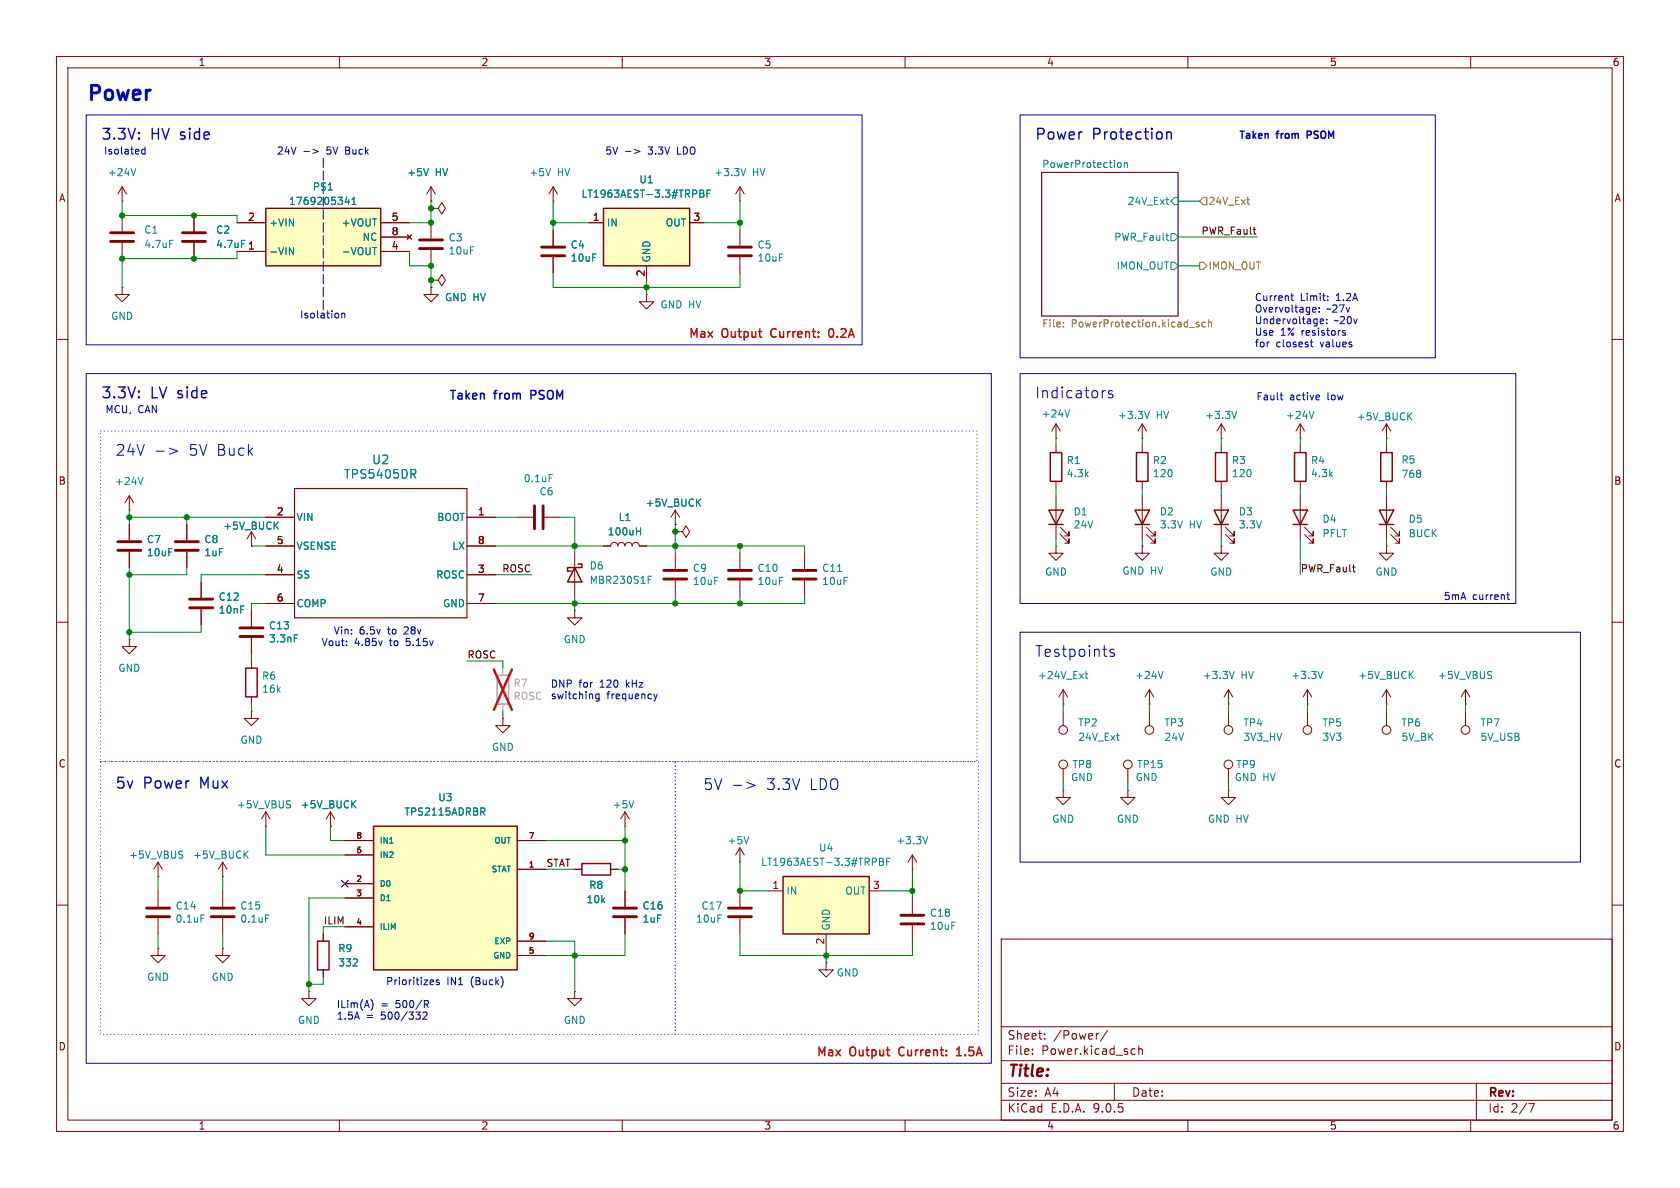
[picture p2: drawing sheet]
<svg xmlns="http://www.w3.org/2000/svg" width="297mm" height="210mm" viewBox="0 0 297 210" stroke-linecap="round" stroke-linejoin="round" font-family="sans-serif">
<path d="M0 0h297v210h-297z" fill="#fff" stroke="#fff" stroke-width=".18"/>
<g fill="none" stroke="#840000" stroke-width=".18">
<path d="M10 10h277v190h-277zM12 12h273v186h-273zM60 10v2M110 10v2M160 10v2M210 10v2M260 10v2M10 60h2M285 60h2M119.4 92.7h.1M119.4 90.2l-.8 1.2M119.4 90.2l.7 1.2"/>
<path d="M119.4 90.2v2.5M10 110h2M285 110h2M10 160h2M177 166h108v32h-108zM285 160h2M60 198v2M110 198v2M160 198v2M177 194.5h108M177 191.5h108M177 187.5h108"/>
<path d="M177 181.5h108M182.5 186.3v.1M182.5 185.5v.1M184.7 183.6v.1M184.7 182.8v.1M194.2 182.7l-.2 .1M195.8 182.1l-1.3 2M197 191.5v3M200.2 185.4l.5 .1M200.7 186.3l-.5 .1M201.3 185.5l.2-.1 .4 .1 .1 .9M201.3 184.9v1.5"/>
<path d="M210 198v2M260 198v2M261 191.5v6.5M270.2 195.1h1l-.6 1.5"/>
</g>
<path d="M184.1 30.5h24.2v25.4h-24.2z" fill="none" stroke="#840084" stroke-width=".18"/>
<path d="M197.6 28.9l.4-.1 .2 .2-.1 .5-.3 .1-.2-.1M198.8 28.9l.1-.1h.3l.1 .8M198.8 28.8v.8M206.1 35.3h.5M206.5 36.1h.1M207 35.6l.6-.7h.7v1.3h-.7zM206.1 41.6h.5M206.5 42.5h.1M207 46.4h.6l.7 .6-.7 .6h-.6zM207 41.3h.6l.7 .6-.7 .6h-.6zM123.3 88.8l.6 .7M123.9 88.2l-.8 .7" fill="none" stroke="#008484" stroke-width=".18"/>
<path d="M188 57.7v.1M188 57v.1M210.3 57.9h.9M211.9 57l-.3-.1-.1 .2v.2l.4 .1v.3h-.4M213.1 57l-.4-.1-.2 .3 .1 .5h.5M213.6 57.1l.2-.2 .3 .1 .1 .8M213.6 56.5v1.3" fill="none" stroke="#848400" stroke-width=".18"/>
<path d="M66 146.1h25.4v25.4h-25.4z" fill="#ffffc2"/>
<path d="M66 146.1h25.4v25.4h-25.4z" fill="none" stroke="#840000" stroke-width=".25"/>
<g fill="none" stroke="#840000" stroke-width=".18">
<path d="M61 148.6h5M61 151.1h5M61 156.2h5M61 158.8h5M91.4 148.6h5.1M91.4 153.7h5.1M161.3 153.7h.1M161.3 151.1l-.8 1.3M161.3 151.1l.8 1.3M161.3 151.1v2.6M161.3 158.8v2.7M61 163.8h5"/>
<path d="M91.4 166.4h5.1M91.4 168.9h5.1M101.6 175.3v1.2h1.3l-1.3 1.3-1.3-1.3h1.3M101.6 175.3h.1M146 170.2v1.3h1.3l-1.3 1.2-1.2-1.2h1.2M146 170.2h.1M161.3 163.6v2.8"/>
</g>
<path d="M68.9 149.1h.6M85.3 143.5l.4 .6M85.5 142.8l.2 .3v.3l-.2 .1M164 147.9l-.4 1.3" fill="none" stroke="#008484" stroke-width=".18"/>
<path d="M159.3 161.8h4M159.3 163.3h4" fill="none" stroke="#840000" stroke-width=".51"/>
<path d="M138.4 154.9h15.3v10.2h-15.3z" fill="#ffffc2"/>
<path d="M102.2 99.7h.7v.6h-2.6v.7h.7M101.6 100.3l1.3 2.6h-2.6zM138.4 154.9h15.3v10.2h-15.3z" fill="none" stroke="#840000" stroke-width=".25"/>
<g fill="none" stroke="#840000" stroke-width=".18">
<path d="M21.6 35.6h.1M21.6 33l-.8 1.3M21.6 33l.8 1.3M21.6 33v2.6M21.6 38.1v2.8M34.3 38.1v2.8M76.2 36.8h1.3l.6-1 .6 1-.6 1-.6-1M76.2 36.8h.1M76.2 35.6h.1M76.2 33v2.6M76.2 39.4v2.8M76.2 33l-.8 1.3"/>
<path d="M76.2 33l.8 1.3M97.8 35.6h.1M97.8 33l-.8 1.3M97.8 33l.8 1.3M97.8 33v2.6M21.6 42.9v2.8M34.3 42.9v2.8M76.2 49.5h1.3l.6-1 .6 1-.6 1-.6-1M76.2 49.5h.1M76.2 50.8v1.3h1.3l-1.3 1.2-1.3-1.2h1.3M76.2 50.8h.1M76.2 44.2v2.8"/>
<path d="M33 92.7v2.8M33 97.5v2.8M101.6 97.8v7.6M106.7 96.5h1.2a.64 .64 0 0 1 .7-.6 .64 .64 0 0 1 .6 .6 .64 .64 0 0 1 .7-.6 .64 .64 0 0 1 .6 .6 .64 .64 0 0 1 .6-.6 .64 .64 0 0 1 .7 .6 .64 .64 0 0 1 .6-.6 .64 .64 0 0 1 .6 .6h1.3M119.4 94h1.2l.7-1 .6 1-.6 1-.7-1M119.4 94h.1M130.8 97.8v2.8M142.2 97.8v2.8M22.9 113v1.3h1.2l-1.2 1.3-1.3-1.3h1.3M22.9 113h.1M35.6 102.9v2.8M35.6 107.7v2.8"/>
<path d="M44.4 108v2.7M44.4 112.8v2.8M101.6 108v1.2h1.3l-1.3 1.3-1.3-1.3h1.3M101.6 108h.1M130.8 102.6v2.8M142.2 102.6v2.8M44.4 125.7v1.3h1.3l-1.3 1.3-1.2-1.3h1.2M44.4 125.7h.1M217.2 124.5h.1M217.2 121.9l-.8 1.3M217.2 121.9l.7 1.3M217.2 121.9v2.6"/>
<path d="M39.4 154.9h.1M39.4 152.4l-.8 1.3M39.4 152.4l.7 1.3M39.4 152.4v2.5M135.9 157.5h2.5M153.7 157.5h2.5M27.9 167.6v1.3h1.3l-1.3 1.3-1.2-1.3h1.2M27.9 167.6h.1M39.4 167.6v1.3h1.2l-1.2 1.3-1.3-1.3h1.3M39.4 167.6h.1M146 165.1v2.5"/>
</g>
<g fill="none" stroke="#008484" stroke-width=".18">
<path d="M24 29.8l-.4 1.3M75.7 29.8l-.4 1.3M97.3 29.8l-.4 1.3M30 42.5h.6M112.5 93.9h.7M113.2 93.3v1.3M52 112.2h.6M114.6 102.5h.4M114.6 101.9h.6M148.1 101h.7M218.2 118.7l-.4 1.3M43.3 151l.6 .7"/>
<path d="M43.9 150.4l-.8 .8M155.5 151.7h.4l.2 .3-.2 .3 .2 .1 .1 .3-.2 .3h-.5zM155.5 152.3h.4M156.8 152.3h.4M157.4 151.7h-.6v1.3"/>
</g>
<g fill="none" stroke="#840000" stroke-width=".51">
<path d="M19.6 41.1h4M19.6 42.7h4M32.3 41.1h4M32.3 42.7h4M74.2 42.4h4M74.2 43.9h4M31 95.8h4.1M31 97.3h4.1M33.5 105.9h4.1M33.5 107.4h4.1M42.4 111h4.1M42.4 112.5h4.1"/>
<path d="M128.8 100.8h4M128.8 102.4h4M140.2 100.8h4.1M140.2 102.4h4.1"/>
</g>
<path d="M87.9 119.4h2v5.1h-2z" fill="none" stroke="#a1a1a1" stroke-width=".25"/>
<path d="M88.9 118.1v1.3M88.9 124.5v1.2" fill="none" stroke="#a1a1a1" stroke-width=".18"/>
<path d="M87.3 118.3l3.2 7.2M90.5 118.3l-3.2 7.2" fill="none" stroke="#ff2626" stroke-width=".46"/>
<path d="M47 36.8h20.3v10.2h-20.3z" fill="#ffffc2"/>
<path d="M47 36.8h20.3v10.2h-20.3z" fill="none" stroke="#840000" stroke-width=".25"/>
<g fill="none" stroke="#840000" stroke-width=".18">
<path d="M41.9 39.4h5.1M67.3 39.4h5.1M130.8 35.6h.1M130.8 33l-.8 1.3M130.8 33l.8 1.3M130.8 33v2.6M21.6 50.8v1.3h1.3l-1.3 1.2-1.3-1.2h1.3M21.6 50.8h.1M41.9 44.5h5.1M67.3 44.5h5.1M67.3 41.9h5.1M72 41.5l.8 .8"/>
<path d="M72.8 41.5l-.8 .8M97.8 40.6v2.8M97.8 45.5v2.8M231.1 124.5h.1M231.1 121.9l-.7 1.3M231.1 121.9l.8 1.3M231.1 121.9v2.6"/>
</g>
<path d="M61.3 34.8l-.3 .9h.8M61.6 35.3v.8M62.2 36.1h.8M62.2 35.2l.4-.3v1.2M131.8 29.8l-.4 1.3M51.2 43.8l.7 1.2v-1.2M65.9 43.8h.7M233.9 118.7l-.5 1.3" fill="none" stroke="#008484" stroke-width=".18"/>
<path d="M95.8 43.7h4M95.8 45.2h4" fill="none" stroke="#840000" stroke-width=".51"/>
<path d="M106.7 36.8h15.2v10.2h-15.2z" fill="#ffffc2"/>
<g fill="none" stroke="#840000" stroke-width=".25">
<path d="M106.7 36.8h15.2v10.2h-15.2zM185.4 90.2h2.6l-1.3 2.5zM185.4 92.7h2.6M185.7 80h2v5.1h-2zM200.7 90.2h2.5l-1.3 2.5zM200.7 92.7h2.5M200.9 80h2v5.1h-2zM214.6 90.2h2.6l-1.3 2.5zM214.6 92.7h2.6M214.9 80h2v5.1h-2zM228.6 90.2h2.5l-1.2 2.5zM228.6 92.7h2.5"/>
<path d="M228.9 80h2v5.1h-2zM243.8 90.2h2.6l-1.3 2.5zM243.8 92.7h2.6M244.1 80h2v5.1h-2zM43.4 118.1h2.1v5.1h-2.1zM102.9 152.7h5v2h-5zM56.1 166.4h2.1v5.1h-2.1z"/>
</g>
<g fill="none" stroke="#840000" stroke-width=".18">
<path d="M34.3 38.1v2.8M41.9 39.4h5.1M67.3 39.4h5.1M76.2 36.8h.1M76.2 35.6h.1M104.1 39.4h2.6M121.9 39.4h2.6M34.3 42.9v2.8M41.9 44.5h5.1M67.3 44.5h5.1M67.3 41.9h5.1M72 41.5l.8 .8"/>
<path d="M72.8 41.5l-.8 .8M76.2 49.5h.1M76.2 50.8h.1M97.8 40.6v2.8M97.8 45.5v2.8M114.3 52.1v1.2h1.3l-1.3 1.3-1.3-1.3h1.3M114.3 52.1h.1M114.3 47v2.5M130.8 40.6v2.8M130.8 45.5v2.8M186.7 77.5h.1M186.7 74.9v2.6"/>
<path d="M186.7 78.7v1.3M186.7 74.9l-.8 1.3M186.7 74.9l.8 1.3M201.9 77.5h.1M201.9 74.9l-.7 1.3M201.9 74.9l.8 1.3M201.9 74.9v2.6M201.9 78.7v1.3M215.9 77.5h.1M215.9 74.9v2.6M215.9 78.7v1.3M215.9 74.9l-.8 1.3"/>
<path d="M215.9 74.9l.8 1.3M229.9 77.5h.1M229.9 74.9l-.8 1.3M229.9 74.9l.7 1.3M229.9 74.9v2.6M229.9 78.7v1.3M245.1 77.5h.1M245.1 74.9l-.8 1.3M245.1 74.9l.8 1.3M245.1 74.9v2.6M245.1 78.7v1.3M22.9 90.2h.1"/>
<path d="M22.9 87.6l-.8 1.3M22.9 87.6l.7 1.3M22.9 87.6v2.6M22.9 92.7v2.8M22.9 97.5v2.8M33 92.7v2.8M33 97.5v2.8M44.4 96.5h.1M44.4 94l-.7 1.3M44.4 94l.8 1.3M44.4 94v2.5M47 91.4h5.1"/>
<path d="M47 96.5h5.1M82.5 91.4h5.1M82.5 96.5h5.1M91.4 91.4h2.8M96.3 91.4h2.8M106.7 96.5h1.2M113 96.5h1.3M119.4 92.7h.1M119.4 94h.1M119.4 97.8v2.8M186.7 96.5v1.3h1.3l-1.3 1.3-1.3-1.3h1.3M186.7 96.5h.1"/>
<path d="M186.7 85.1v1.3M186.7 87.6v7.7M187.5 94.5l1.5 1.5v-.7v.7h-.8M187.5 93.2l1.5 1.5v-.7v.7h-.8M201.9 96.5v1.3h1.3l-1.3 1.3-1.2-1.3h1.2M201.9 96.5h.1M201.9 85.1v1.3M201.9 87.6v7.7M202.7 94.5l1.5 1.5v-.7v.7h-.7M202.7 93.2l1.5 1.5v-.7v.7h-.7M215.9 96.5v1.3h1.3l-1.3 1.3-1.3-1.3h1.3M215.9 96.5h.1"/>
<path d="M215.9 85.1v1.3M215.9 87.6v7.7M216.7 94.5l1.5 1.5v-.7v.7h-.8M216.7 93.2l1.5 1.5v-.7v.7h-.8M229.9 85.1v1.3M229.9 87.6v7.7M230.6 94.5l1.6 1.5v-.7v.7h-.8M230.6 93.2l1.6 1.5v-.7v.7h-.8M245.1 96.5v1.3h1.3l-1.3 1.3-1.3-1.3h1.3M245.1 96.5h.1M245.1 85.1v1.3M245.1 87.6v7.7"/>
<path d="M245.9 94.5l1.5 1.5v-.7v.7h-.8M245.9 93.2l1.5 1.5v-.7v.7h-.8M35.6 102.9v2.8M35.6 107.7v2.8M44.4 108v2.7M44.4 112.8v2.8M44.4 116.8v1.3M47 101.6h5.1M47 106.7h5.1M82.5 101.6h5.1M82.5 106.7h5.1M119.4 102.6v2.8"/>
<path d="M44.4 123.2v1.3M88.9 127v1.3h1.3l-1.3 1.2-1.3-1.2h1.3M88.9 127h.1M188 139.7v1.3h1.2l-1.2 1.2-1.3-1.2h1.3M188 139.7h.1M188 124.5h.1M188 121.9v2.6M188 125.7v2.6M188 135.9v2.5M188 121.9l-.8 1.3M188 121.9l.7 1.3M199.4 139.7v1.3h1.3l-1.3 1.2-1.3-1.2h1.3"/>
<path d="M199.4 139.7h.1M199.4 135.9v2.5M203.2 124.5h.1M203.2 121.9v2.6M203.2 125.7v2.6M203.2 121.9l-.8 1.3M203.2 121.9l.8 1.3M217.2 139.7v1.3h1.2l-1.2 1.2-1.3-1.2h1.3M217.2 139.7h.1M217.2 125.7v2.6M217.2 135.9v2.5M231.1 125.7v2.6"/>
<path d="M245.1 124.5h.1M245.1 121.9v2.6M245.1 125.7v2.6M245.1 121.9l-.8 1.3M245.1 121.9l.8 1.3M259.1 124.5h.1M259.1 121.9l-.8 1.3M259.1 121.9l.7 1.3M259.1 121.9v2.6M259.1 125.7v2.6M27.9 154.9h.1M27.9 152.4v2.5"/>
<path d="M27.9 157.5v2.8M27.9 152.4l-.7 1.3M27.9 152.4l.8 1.3M39.4 157.5v2.8M47 146.1h.1M47 143.5l-.8 1.3M47 143.5l.8 1.3M47 143.5v2.6M58.4 146.1h.1M58.4 143.5l-.7 1.3M58.4 143.5l.8 1.3M58.4 143.5v2.6"/>
<path d="M61 148.6h5M61 151.1h5M61 156.2h5M61 158.8h5M91.4 153.7h5.1M91.4 148.6h5.1M101.6 153.7h1.3M107.9 153.7h1.3M110.5 146.1h.1M110.5 143.5v2.6M110.5 157.5v2.8M110.5 143.5l-.8 1.3"/>
<path d="M110.5 143.5l.8 1.3M130.8 152.4h.1M130.8 149.9v2.5M130.8 157.5v2.8M130.8 149.9l-.8 1.2M130.8 149.9l.8 1.2M27.9 162.3v2.8M39.4 162.3v2.8M54.6 175.3v1.2h1.3l-1.3 1.3-1.3-1.3h1.3M54.6 175.3h.1M57.1 165.1v1.3M57.1 171.5v1.2"/>
<path d="M61 163.8h5M91.4 166.4h5.1M91.4 168.9h5.1M110.5 162.3v2.8M130.8 162.3v2.8"/>
<circle cx="188" cy="135.1" r=".76"/>
<circle cx="188" cy="129" r=".76"/>
<circle cx="199.4" cy="135.1" r=".76"/>
<circle cx="203.2" cy="129" r=".76"/>
<circle cx="217.2" cy="135.1" r=".76"/>
<circle cx="217.2" cy="129" r=".76"/>
<circle cx="231.1" cy="129" r=".76"/>
<circle cx="245.1" cy="129" r=".76"/>
<circle cx="259.1" cy="129" r=".76"/>
</g>
<g fill="none" stroke="#008484" stroke-width=".18">
<path d="M61.3 34.8l-.3 .9h.8M61.6 35.3v.8M62.2 36.1h.8M62.2 35.2l.4-.3v1.2M75.7 29.8l-.4 1.3M123.7 33.6h.5l.2 .2-.2 .4 .2 .1 .1 .3-.3 .3h-.5zM123.7 34.2h.5M125 34.2h.4M125.6 33.6h-.6v1.3M51.2 43.8l.7 1.2v-1.2M65.9 43.8h.7M189.1 72.5l-.4 1.2"/>
<path d="M203.2 72.7l-.4 1.3M218.6 72.7l-.4 1.3M232.3 72.7l-.4 1.3M249.1 73.5l.5 .7M249.6 73l-.7 .7M25.3 84.4l-.4 1.3M48.7 92.8l.5 .7M49.2 92.3l-.7 .7M73 83.8l.5 .7M73.2 83l.3 .3-.1 .3-.2 .2M97.1 83.9h.6M112.5 93.9h.7"/>
<path d="M113.2 93.3v1.3M123.3 88.8l.6 .7M123.9 88.2l-.8 .7M52 112.2h.6M191.8 119.1h.5M192 118.7v1.1l.3 .2M205.6 118.7l-.4 1.3M249.3 119.2l.6 .8M249.9 118.7l-.8 .7M263.5 118.7l.2 .1M263.6 119.4l.1 .2-.1 .3M197.4 130h.5"/>
<path d="M197.7 130.9h.2M32.1 150.4l.2 .1M32.2 151.2l.1 .1-.1 .3M51.2 141.5l.2 .1M51.2 142.3l.2 .2-.2 .3M62.4 142.1l.5 .7M62.9 141.5l-.7 .8M68.9 149.1h.6M85.3 143.5l.4 .6M85.5 142.8l.2 .3v.3l-.2 .1M112.1 141.5l-.5 1.3M132.4 147.9l-.5 1.3"/>
<path d="M35.5 161.7h.6M47 161.7h.6M62.4 170.8h.8M63.1 169.6v.4"/>
</g>
<g fill="none" stroke="#840000" stroke-width=".51">
<path d="M128.8 43.7h4M128.8 45.2h4M20.8 95.8h4.1M20.8 97.3h4.1M94.5 89.4v4.1M96 89.4v4.1M117.3 100.8h4.1M117.3 102.4h4.1M25.9 160.5h4.1M25.9 162.1h4.1M37.3 160.5h4.1M37.3 162.1h4.1"/>
<path d="M108.5 160.5h4M108.5 162.1h4M128.8 160.5h4M128.8 162.1h4"/>
</g>
<path d="M52.1 86.4h30.4v22.8h-30.4z" fill="none" stroke="#840000" stroke-width=".2"/>
<path d="M212.7 34.9h.7v1.3h-.7l-.6-.6zM220.4 35.3h.5M220.8 36.1h.1M212.1 46.4h.6l.7 .6-.7 .6h-.6z" fill="none" stroke="#848400" stroke-width=".18"/>
<path d="M221.5 40.6h.5M221.9 41.4h.1M239.1 100.2h.5M239.5 101.1h.1" fill="none" stroke="#000" stroke-width=".18"/>
<path d="M57.1 27.9v27" fill="none" stroke="#0000c2" stroke-width=".18" stroke-dasharray="1.7 .6"/>
<g fill="none" stroke="#008400" stroke-width=".18">
<path d="M21.6 35.6v2.5h20.3v1.3M76.2 35.6v3.8h-3.8M97.8 39.4h6.3M97.8 35.6v5M124.5 39.4h6.3M130.8 35.6v5M208.3 35.6h3.8M41.9 44.5v1.2h-20.3v5.1M72.4 44.5v2.5h3.8v3.8M97.8 48.3v2.5h33v-2.5M114.3 49.5v2.6M208.3 47h3.8"/>
<path d="M208.3 41.9h13.9M186.7 77.5v1.2M201.9 77.5v1.2M215.9 77.5v1.2M229.9 77.5v1.2M245.1 77.5v1.2M22.9 90.2v2.5M22.9 91.4h24.1M33 91.4v1.3M44.4 96.5h2.6M87.6 96.5h19.1M87.6 91.4h3.8"/>
<path d="M99.1 91.4h2.5v6.4M114.3 96.5h27.9v1.3M119.4 92.7v5.1M130.8 96.5v1.3M186.7 86.4v1.2M186.7 95.3v1.2M201.9 86.4v1.2M201.9 95.3v1.2M215.9 86.4v1.2M215.9 95.3v1.2M229.9 86.4v1.2M229.9 95.3v6.3"/>
<path d="M245.1 86.4v1.2M245.1 95.3v1.2M22.9 100.3v12.7M33 100.3v1.3h-10.1M35.6 110.5v1.3h-12.7M44.4 115.6v1.2M47 101.6h-11.4v1.3M47 106.7h-2.6v1.3M82.5 116.8h6.4v1.3M87.6 101.6h6.4M101.6 105.4v2.6M119.4 105.4v1.3"/>
<path d="M130.8 105.4v1.3M142.2 105.4v1.3h-54.6M44.4 124.5v1.2M88.9 125.7v1.3M188 124.5v1.2M188 138.4v1.3M199.4 138.4v1.3M203.2 124.5v1.2M217.2 124.5v1.2M217.2 138.4v1.3M231.1 124.5v1.2M245.1 124.5v1.2"/>
<path d="M259.1 124.5v1.2M27.9 154.9v2.6M39.4 154.9v2.6M47 146.1v5h14M58.4 146.1v2.5h2.6M61 158.8h-6.4v16.5M96.5 148.6h14M96.5 153.7h5.1M109.2 153.7h1.3M110.5 146.1v11.4M130.8 152.4v5.1h5.1M156.2 157.5h5.1"/>
<path d="M161.3 153.7v5.1M27.9 165.1v2.5M39.4 165.1v2.5M57.1 172.7v1.3h-2.5M61 163.8h-3.9v1.3M96.5 166.4h5.1v8.9M110.5 165.1v3.8h-14M130.8 165.1v3.8h30.5v-2.5M146 167.6v2.6"/>
</g>
<path d="M60.4 155.6l1.2 1.2M61.6 155.6l-1.2 1.2" fill="none" stroke="#000084" stroke-width=".18"/>
<g fill="none" stroke="#0000c2" stroke-width=".18">
<path d="M15.2 20.3h137.2v40.7h-137.2zM25.6 26v1.2M25.6 26.4h-.3l-.3 .2 .2 .6h.4M53.7 26.8h1M55.3 26.4l1 .4-1 .3M110.6 26.8h1M112.2 26.4l.9 .4-.9 .3M180.3 20.3h73.4v42.9h-73.4zM60.4 55.4v.8M60.4 55.5l.2-.1h.3l.1 .8M228.2 52.3h.5M228.4 51.9v1.1l.3 .1"/>
<path d="M232.1 55.1h.5M232.1 54.4l.4-.1 .2 .3-.6 .2M233.2 54.4v.1M233.2 55.1v.1M233.4 56.8l.6-.1-.1-.3h-.3l-.2 .2 .1 .6h.4M234.5 57.1v.1M234.5 56.4v.2M234.7 53v.1M234.7 52.4v.1M237.4 58.8l.4 .1 .1 .2-.2 .2-.4-.1M237.4 58.5h.4M15.2 66h160.1v122h-160.1z"/>
<path d="M27.6 79.8h1.4M29.9 79.2l1.5 .6-1.5 .5M180.3 66h87.7v40.7h-87.7zM195.4 69l-.4 .1M196.7 69.1l-.5-.1-.2 .3v.3l.7 .2 .1 .2-.1 .2-.2 .1-.5-.1M226.3 69.8h.5M226.5 70.5l.3 .2M231.6 60.5h.5M231.8 60v1.1l.3 .2M233.1 69.8l.2 .3-.6 .2M233.2 70.6l-.1 .1M180.3 111.8h99.1v40.6h-99.1z"/>
<path d="M197 114.9l-.5-.1-.3 .2 .1 .3 .7 .2v.2v.2l-.2 .1-.6-.1M266.4 105.1h.5M266.6 104.7v1.1l.3 .2M105.9 122.7v1l-.2 .2h-.3M105.9 122.7h-.4l-.2 .2 .1 .6h.5M115.6 122.7l.3 .8M115.9 123.5l-.3 .4M116.2 122.7l-.3 .8M132 138.3l1.5 .5-1.5 .6M65.6 176.7a1.46 1.46 0 0 1 0 1.9M75 176.9h.5l.2 .2-.1 .4h-.6M75.3 178.9l.2 .2-.1 .3-.7 .8h.8"/>
<path d="M75.3 177.5l.4 .6M76.2 173.2l.4 .1 .1 .2-.7 .1M76.6 174l-.4 .1M77.6 173.3l-.3-.1-.2 .2 .1 .2 .4 .1v.3h-.5M88.9 173.2v.8"/>
</g>
<path d="M206.3 23.3v1.3M206.3 23.5a.47 .47 0 0 1 .8 .1v1" fill="none" stroke="#0000c2" stroke-width=".24"/>
<path d="M17.5 15.3l-.4-.2h-.9v2.5" fill="none" stroke="#0000c2" stroke-width=".51"/>
<path d="M146.9 58.1a.95 .95 0 0 0 0 1.5M169.1 186.6h.9M169.5 185.1l-.4 .4" fill="none" stroke="#f00" stroke-width=".25"/>
<path d="M17.8 76.2h154.9v58.4h-154.9zM17.8 134.6h101.6v48.3h-101.6zM119.4 134.6h53.6v48.3h-53.6z" fill="none" stroke="#0000c2" stroke-width=".18" stroke-dasharray="0 .6"/>
<g fill="#008400" stroke="#008400" stroke-width=".18">
<circle cx="21.6" cy="38.1" r=".46"/>
<circle cx="34.3" cy="38.1" r=".46"/>
<circle cx="22.9" cy="91.4" r=".46"/>
<circle cx="33" cy="91.4" r=".46"/>
<circle cx="34.3" cy="45.7" r=".46"/>
<circle cx="21.6" cy="45.7" r=".46"/>
<circle cx="76.2" cy="36.8" r=".46"/>
<circle cx="76.2" cy="49.5" r=".46"/>
<circle cx="76.2" cy="47" r=".46"/>
<circle cx="22.9" cy="111.8" r=".46"/>
<circle cx="97.8" cy="39.4" r=".46"/>
<circle cx="76.2" cy="39.4" r=".46"/>
<circle cx="130.8" cy="39.4" r=".46"/>
<circle cx="114.3" cy="50.8" r=".46"/>
<circle cx="54.6" cy="174" r=".46"/>
<circle cx="101.6" cy="168.9" r=".46"/>
<circle cx="146" cy="168.9" r=".46"/>
<circle cx="22.9" cy="101.6" r=".46"/>
<circle cx="119.4" cy="106.7" r=".46"/>
<circle cx="119.4" cy="96.5" r=".46"/>
<circle cx="130.8" cy="106.7" r=".46"/>
<circle cx="130.8" cy="96.5" r=".46"/>
<circle cx="161.3" cy="157.5" r=".46"/>
<circle cx="130.8" cy="157.5" r=".46"/>
<circle cx="110.5" cy="153.7" r=".46"/>
<circle cx="110.5" cy="148.6" r=".46"/>
<circle cx="101.6" cy="96.5" r=".46"/>
<circle cx="101.6" cy="106.7" r=".46"/>
<circle cx="119.4" cy="94" r=".46"/>
</g>
<text font-size="3.5" fill="#0000c2" x="15.2" y="19.1">Power</text>
<text font-size="2.8" fill="#840000" x="178" y="190.9">Title:</text>
<g font-size="2.7" fill="#0000c2">
<text x="17.8" y="25.2">3.3V:</text>
<text x="26.6" y="25.2">HV side</text>
<text x="182.9" y="25.2">Power</text>
<text x="193.1" y="25.2">Protection</text>
<text x="17.8" y="70.9">3.3V:</text>
<text x="26.6" y="70.9">LV side</text>
<text x="182.9" y="70.7">Indicators</text>
<text x="20.3" y="80.9">24V</text>
<text x="33.4" y="80.9">5V Buck</text>
<text x="182.9" y="116.4">Testpoints</text>
<text x="20.3" y="139.7">5v</text>
<text x="25.3" y="139.7">Power</text>
<text x="35.6" y="139.7">Mux</text>
<text x="124.3" y="139.9">5V -&gt;</text>
<text x="135.5" y="139.9">3.3V</text>
<text x="143.2" y="139.9">LDO</text>
</g>
<g font-size="2.1" fill="#f00">
<text x="121.7" y="60.1">Max</text>
<text x="127.6" y="60.1">Output</text>
<text x="136.7" y="60.1">Current:</text>
<text x="147.4" y="60.1">0.2A</text>
<text x="144.3" y="187.1">Max</text>
<text x="150.2" y="187.1">Output</text>
<text x="159.3" y="187.1">Current:</text>
<text x="170" y="187.1">1.5A</text>
</g>
<g font-size="2.1" fill="#0000c2">
<text x="79.3" y="71">Taken</text>
<text x="87.4" y="71">from</text>
<text x="94.2" y="71">PSOM</text>
</g>
<g font-size="2.1" fill="#008484">
<text x="65.7" y="82.3">U2</text>
<text x="60.7" y="84.8">TPS5405DR</text>
</g>
<g font-size="2.1" fill="#840000">
<text x="178" y="184">Sheet:</text>
<text x="186.2" y="184">/Power/</text>
<text x="178" y="186.7">File:</text>
<text x="184.1" y="186.7">Power.kicad_sch</text>
<text x="178" y="196.9">KiCad</text>
<text x="178" y="194.1">Size:</text>
<text x="184.7" y="194.1">A4</text>
<text x="185.7" y="196.9">E.D.A.</text>
<text x="193.3" y="196.9">9.0.5</text>
<text x="200" y="194.1">Date:</text>
<text x="263" y="194.3">Rev:</text>
<text x="263" y="196.9">Id:</text>
<text x="267.1" y="196.9">2/7</text>
</g>
<g font-size="1.8" fill="#840000">
<text x="35" y="11.9">1</text>
<text x="85" y="11.9">2</text>
<text x="135" y="11.9">3</text>
<text x="185" y="11.9">4</text>
<text x="235" y="11.9">5</text>
<text x="285" y="11.9">6</text>
<text x="10.3" y="35.9">A</text>
<text x="285.3" y="35.9">A</text>
<text x="43.7" y="39.1">2</text>
<text x="69.1" y="39.1">5</text>
<text x="69.1" y="41.7">8</text>
<text x="104.7" y="39.1">1</text>
<text x="122.5" y="39.1">3</text>
<text x="38.1" y="44">4.7uF 1</text>
<text x="69.1" y="44.2">4</text>
<text x="114" y="49" transform="rotate(-90 114 49)">2</text>
<text x="10.3" y="85.9">B</text>
<text x="285.3" y="85.9">B</text>
<text x="48.8" y="91.2">2</text>
<text x="84.4" y="91.2">1</text>
<text x="48.8" y="96.3">5</text>
<text x="48.8" y="101.3">4</text>
<text x="84.4" y="96.3">8</text>
<text x="84.4" y="101.3">3</text>
<text x="48.8" y="106.4">6</text>
<text x="84.4" y="106.4">7</text>
<text x="10.3" y="135.9">C</text>
<text x="285.3" y="135.9">C</text>
<text x="136.5" y="157.2">1</text>
<text x="154.2" y="157.2">3</text>
<text x="145.8" y="167.1" transform="rotate(-90 145.8 167.1)">2</text>
<text x="10.3" y="185.9">D</text>
<text x="285.3" y="185.9">D</text>
<text x="35" y="199.9">1</text>
<text x="85" y="199.9">2</text>
<text x="135" y="199.9">3</text>
<text x="185" y="199.9">4</text>
<text x="235" y="199.9">5</text>
<text x="285" y="199.9">6</text>
</g>
<g font-size="1.8" fill="#0000c2">
<text x="18.3" y="27.6">Isolated</text>
<text x="48.9" y="27.5">24V</text>
<text x="57.8" y="27.5">5V</text>
<text x="61.3" y="27.5">Buck</text>
<text x="106.9" y="27.5">5V</text>
<text x="114.7" y="27.5">3.3V</text>
<text x="120" y="27.5">LDO</text>
<text x="218.9" y="24.9">Taken</text>
<text x="225.7" y="24.9">from</text>
<text x="231.6" y="24.9">PSOM</text>
<text x="221.7" y="53.4">Current</text>
<text x="229.9" y="53.4">Limit:</text>
<text x="236.3" y="53.4">1.2A</text>
<text x="52.9" y="56.5">Isolation</text>
<text x="221.7" y="55.5">Overvoltage:</text>
<text x="221.7" y="57.5">Undervoltage:</text>
<text x="221.7" y="59.6">Use</text>
<text x="226.4" y="59.6">1%</text>
<text x="230.2" y="59.6">resistors</text>
<text x="234.6" y="55.5">~27v</text>
<text x="235.9" y="57.5">~20v</text>
<text x="221.7" y="61.6">for</text>
<text x="225.6" y="61.6">closest</text>
<text x="233.5" y="61.6">values</text>
<text x="222" y="71">Fault</text>
<text x="228" y="71">active</text>
<text x="234.8" y="71">low</text>
<text x="18.5" y="73.4">MCU,</text>
<text x="24.4" y="73.4">CAN</text>
<text x="255.1" y="106.3">5mA</text>
<text x="260.3" y="106.3">current</text>
<text x="58.9" y="112.4">Vin:</text>
<text x="63.5" y="112.4">6.5v</text>
<text x="68.7" y="112.4">to</text>
<text x="71.7" y="112.4">28v</text>
<text x="56.8" y="114.4">Vout:</text>
<text x="62.6" y="114.4">4.85v</text>
<text x="69" y="114.4">to</text>
<text x="72.1" y="114.4">5.15v</text>
<text x="97.3" y="121.8">DNP</text>
<text x="97.3" y="123.8">switching</text>
<text x="102.3" y="121.8">for</text>
<text x="106.2" y="121.8">120</text>
<text x="107.3" y="123.8">frequency</text>
<text x="111" y="121.8">kHz</text>
<text x="59.4" y="178.4">ILim(A)</text>
<text x="67.3" y="178.4">=</text>
<text x="68.1" y="174.3">Prioritizes</text>
<text x="70.1" y="178.4">500/R</text>
<text x="79" y="174.3">IN1</text>
<text x="83.3" y="174.3">(Buck)</text>
<text x="59.4" y="180.5">1.5A</text>
<text x="64.7" y="180.5">=</text>
<text x="67.5" y="180.5">500/332</text>
</g>
<g font-size="1.8" fill="#008484">
<text x="184.1" y="29.8">PowerProtection</text>
<text x="18.9" y="31.3">+24V</text>
<text x="55.2" y="33.9">PS1</text>
<text x="71.9" y="31.3">+5V</text>
<text x="76.9" y="31.3">HV</text>
<text x="93.5" y="31.3">+5V</text>
<text x="98.5" y="31.3">HV</text>
<text x="102.7" y="35.2">LT1963AEST-3.3#TRPBF</text>
<text x="112.9" y="32.6">U1</text>
<text x="126.2" y="31.3">+3.3V</text>
<text x="133" y="31.3">HV</text>
<text x="25.4" y="41.5">C1</text>
<text x="38.1" y="41.5">C2</text>
<text x="47.5" y="40.2">+VIN</text>
<text x="51" y="36.4">1769205341</text>
<text x="60.3" y="40.2">+VOUT</text>
<text x="107.2" y="40.2">IN</text>
<text x="117.6" y="40.2">OUT</text>
<text x="199.2" y="36.4">24V_Ext</text>
<text x="25.4" y="44">4.7uF</text>
<text x="47.5" y="45.3">-VIN</text>
<text x="60.3" y="45.3">-VOUT</text>
<text x="64" y="42.8">NC</text>
<text x="79.2" y="42.9">C3</text>
<text x="79.2" y="45.2">10uF</text>
<text x="100.8" y="44.1">C4</text>
<text x="100.8" y="46.5">10uF</text>
<text x="115.2" y="46.5" transform="rotate(-90 115.2 46.5)">GND</text>
<text x="133.8" y="44.1">C5</text>
<text x="133.8" y="46.5">10uF</text>
<text x="196.9" y="42.8">PWR_Fault</text>
<text x="197.3" y="47.9">IMON_OUT</text>
<text x="78.6" y="53.4">GND HV</text>
<text x="19.6" y="56.7">GND</text>
<text x="116.7" y="54.7">GND HV</text>
<text x="184" y="74">+24V</text>
<text x="197.5" y="74.3">+3.3V</text>
<text x="204.4" y="74.3">HV</text>
<text x="213" y="74.3">+3.3V</text>
<text x="227.2" y="74.3">+24V</text>
<text x="239.8" y="74.5">+5V_BUCK</text>
<text x="188.5" y="82.2">R1</text>
<text x="203.7" y="82.2">R2</text>
<text x="217.7" y="82.2">R3</text>
<text x="231.7" y="82.2">R4</text>
<text x="247.7" y="82.1">R5</text>
<text x="20.2" y="86">+24V</text>
<text x="92.5" y="85.4">0.1uF</text>
<text x="95.3" y="87.8">C6</text>
<text x="114" y="89.8">+5V_BUCK</text>
<text x="188.5" y="84.6">4.3k</text>
<text x="203.7" y="84.6">120</text>
<text x="217.7" y="84.6">120</text>
<text x="231.7" y="84.6">4.3k</text>
<text x="247.7" y="84.7">768</text>
<text x="39.4" y="93.8">+5V_BUCK</text>
<text x="52.3" y="92.3">VIN</text>
<text x="77.2" y="92.3">BOOT</text>
<text x="107.3" y="94.8">100uH</text>
<text x="109.3" y="92.3">L1</text>
<text x="189.7" y="91.3">D1</text>
<text x="189.7" y="93.6">24V</text>
<text x="204.9" y="91.3">D2</text>
<text x="204.9" y="93.6">3.3V</text>
<text x="210.2" y="93.6">HV</text>
<text x="218.9" y="91.3">D3</text>
<text x="218.9" y="93.6">3.3V</text>
<text x="233.7" y="92.6">D4</text>
<text x="233.7" y="95.2">PFLT</text>
<text x="248.9" y="92.6">D5</text>
<text x="248.9" y="95.2">BUCK</text>
<text x="25.9" y="96.2">C7</text>
<text x="25.9" y="98.5">10uF</text>
<text x="36" y="96.2">C8</text>
<text x="36" y="98.5">1uF</text>
<text x="52.3" y="97.4">VSENSE</text>
<text x="79.9" y="97.4">LX</text>
<text x="104.1" y="100.9">D6</text>
<text x="122.4" y="101.3">C9</text>
<text x="133.8" y="101.3">C10</text>
<text x="145.2" y="101.3">C11</text>
<text x="184.7" y="102">GND</text>
<text x="198.3" y="101.8">GND HV</text>
<text x="213.9" y="102">GND</text>
<text x="243.1" y="102">GND</text>
<text x="38.6" y="106.4">C12</text>
<text x="52.3" y="102.5">SS</text>
<text x="52.3" y="107.5">COMP</text>
<text x="77" y="102.5">ROSC</text>
<text x="78.2" y="107.5">GND</text>
<text x="104.1" y="103.4">MBR230S1F</text>
<text x="122.4" y="103.6">10uF</text>
<text x="133.8" y="103.6">10uF</text>
<text x="145.2" y="103.6">10uF</text>
<text x="38.6" y="108.7">10nF</text>
<text x="47.5" y="111.5">C13</text>
<text x="47.5" y="113.8">3.3nF</text>
<text x="99.6" y="113.9">GND</text>
<text x="20.8" y="119">GND</text>
<text x="46.2" y="120.3">R6</text>
<text x="46.2" y="122.7">16k</text>
<text x="183.4" y="120.2">+24V_Ext</text>
<text x="200.6" y="120.2">+24V</text>
<text x="212.5" y="120.2">+3.3V</text>
<text x="219.4" y="120.2">HV</text>
<text x="228.2" y="120.2">+3.3V</text>
<text x="240" y="120.2">+5V_BUCK</text>
<text x="254.1" y="120.2">+5V_VBUS</text>
<text x="42.4" y="131.7">GND</text>
<text x="190.5" y="128.6">TP2</text>
<text x="190.5" y="131.2">24V_Ext</text>
<text x="205.7" y="128.6">TP3</text>
<text x="205.7" y="131.2">24V</text>
<text x="219.7" y="128.6">TP4</text>
<text x="219.7" y="131.2">3V3_HV</text>
<text x="233.7" y="128.6">TP5</text>
<text x="233.7" y="131.2">3V3</text>
<text x="247.7" y="128.6">TP6</text>
<text x="247.7" y="131.2">5V_BK</text>
<text x="261.6" y="128.6">TP7</text>
<text x="261.6" y="131.2">5V_USB</text>
<text x="86.9" y="132.9">GND</text>
<text x="189.5" y="136">TP8</text>
<text x="200.9" y="136">TP15</text>
<text x="218.4" y="136">TP9</text>
<text x="41.8" y="143.1">+5V_VBUS</text>
<text x="53.1" y="143.1">+5V_BUCK</text>
<text x="77.4" y="141.8">U3</text>
<text x="108.2" y="143.1">+5V</text>
<text x="189.2" y="138.3">GND</text>
<text x="200.7" y="138.3">GND</text>
<text x="218.2" y="138.3">GND HV</text>
<text x="71.4" y="144.4">TPS2115ADRBR</text>
<text x="128.5" y="149.5">+5V</text>
<text x="158.3" y="149.5">+3.3V</text>
<text x="185.9" y="145.6">GND</text>
<text x="197.4" y="145.6">GND</text>
<text x="213.4" y="145.6">GND HV</text>
<text x="22.7" y="152">+5V_VBUS</text>
<text x="34" y="152">+5V_BUCK</text>
<text x="134.5" y="153.3">LT1963AEST-3.3#TRPBF</text>
<text x="144.7" y="150.7">U4</text>
<text x="30.9" y="161">C14</text>
<text x="42.4" y="161">C15</text>
<text x="103.6" y="159.9">10k</text>
<text x="104.1" y="157.3">R8</text>
<text x="113.5" y="161">C16</text>
<text x="123.9" y="161">C17</text>
<text x="138.9" y="158.3">IN</text>
<text x="149.3" y="158.3">OUT</text>
<text x="30.9" y="163.3">0.1uF</text>
<text x="42.4" y="163.3">0.1uF</text>
<text x="113.5" y="163.3">1uF</text>
<text x="122.9" y="163.3">10uF</text>
<text x="146.9" y="164.6" transform="rotate(-90 146.9 164.6)">GND</text>
<text x="164.3" y="162.3">C18</text>
<text x="164.3" y="164.6">10uF</text>
<text x="25.9" y="173.6">GND</text>
<text x="37.3" y="173.6">GND</text>
<text x="59.7" y="168.5">R9</text>
<text x="59.7" y="171">332</text>
<text x="147.8" y="172.8">GND</text>
<text x="52.6" y="181.2">GND</text>
<text x="99.6" y="181.2">GND</text>
</g>
<g font-size="1.8">
<text x="212.3" y="41.6">PWR_Fault</text>
<text x="88.7" y="101.3">ROSC</text>
<text x="229.9" y="101.3">PWR_Fault</text>
<text x="82.5" y="116.5">ROSC</text>
<text x="96.5" y="153.3">STAT</text>
<text x="57.1" y="163.5">ILIM</text>
</g>
<g font-size="1.8" fill="#848400">
<text x="213.6" y="36.4">24V_Ext</text>
<text x="213.6" y="47.9">IMON_OUT</text>
<text x="184.1" y="58.2">File:</text>
<text x="189.4" y="58.2">PowerProtection.kicad_sch</text>
</g>
<g font-size="1.8" fill="#a1a1a1">
<text x="90.7" y="121.6">R7</text>
<text x="90.7" y="123.9">ROSC</text>
</g>
<g font-size="1.4" fill="#840000">
<text x="62.9" y="148.3">8</text>
<text x="93.4" y="148.3">7</text>
<text x="62.9" y="150.9">6</text>
<text x="62.9" y="156">2</text>
<text x="93.4" y="153.4">1</text>
<text x="62.9" y="158.5">3</text>
<text x="62.9" y="163.6">4</text>
<text x="93.4" y="166.1">9</text>
<text x="93.4" y="168.7">5</text>
</g>
<g font-size="1.4" fill="#008484">
<text x="67.1" y="149.3">IN1</text>
<text x="87.3" y="149.3">OUT</text>
<text x="67.1" y="151.9">IN2</text>
<text x="86.8" y="154.4">STAT</text>
<text x="67.1" y="156.9">D0</text>
<text x="67.1" y="159.5">D1</text>
<text x="67.1" y="164.6">ILIM</text>
<text x="87.3" y="167.1">EXP</text>
<text x="87.1" y="169.6">GND</text>
</g>
</svg>
